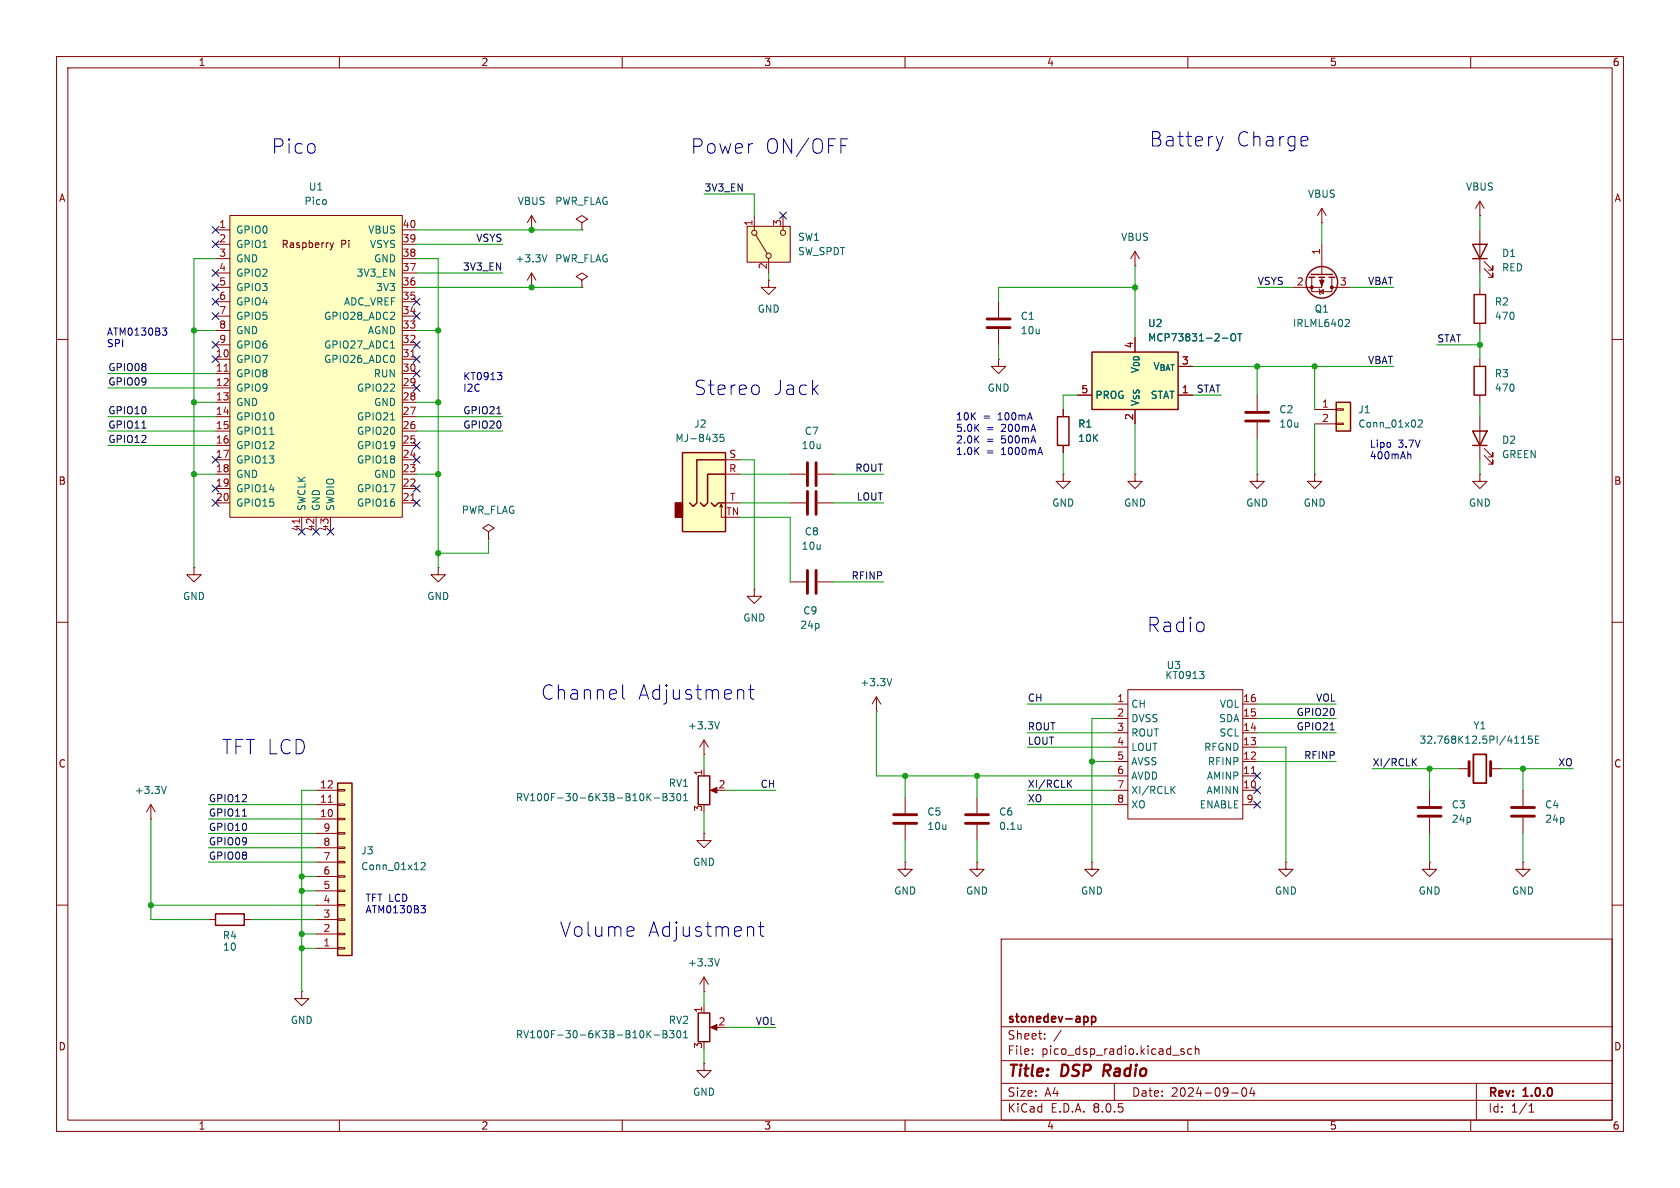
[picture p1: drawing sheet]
<svg xmlns="http://www.w3.org/2000/svg" width="297mm" height="210mm" viewBox="0 0 297 210" stroke-linecap="round" stroke-linejoin="round" font-family="sans-serif">
<g fill="none" stroke="#840000" stroke-width=".18">
<path d="M10 10h277v190h-277zM12 12h273v186h-273zM60 10v2M110 10v2M160 10v2M210 10v2M260 10v2M10 60h2M285 60h2M10 110h2M285 110h2M10 160h2"/>
<path d="M285 160h2M177 166h108v32h-108zM60 198v2M110 198v2M160 198v2M177 194.5h108M177 191.5h108M177 187.5h108M177 181.5h108M182.5 186.3v.1M182.5 185.5v.1M184.7 183.6v.1"/>
<path d="M184.7 182.8v.1M187.6 182.1l-1.3 2M197 191.5v3M209.3 185.5l-.3-.1-.3 .2 .1 .2 .5 .2v.3h-.6M210 198v2M210.7 185.5l-.5-.1-.2 .3v.4l.1 .2h.6M211.3 185.5l.2-.1 .4 .1 .1 .9M211.3 184.9v1.5M217.7 193.2h1.2M219.7 192.4l.2-.1a.81 .81 0 0 1 .6 .6 .81 .81 0 0 1-.3 .8l-.2 .1a.81 .81 0 0 1-.3-1.4zM221.3 192.2l-.3 1.1h.9M221.7 192.8v1"/>
<path d="M260 198v2M261 191.5v6.5M270.3 196.6h.9M270.3 195.5l.4-.4v1.5"/>
</g>
<path d="M195.3 188.2l-.3 2" fill="none" stroke="#840000" stroke-width=".4"/>
<path d="M192.2 179.8l.1 .2v.4l-.1 .2M193 179.7v1.5M193 179.8l.4-.1 .3 .3v.4l-.1 .2h-.6" fill="none" stroke="#840000" stroke-width=".3"/>
<path d="M132.1 40h7.6v6.4h-7.6z" fill="#ffffc2"/>
<g fill="none" stroke="#840000" stroke-width=".18">
<path d="M133.3 38.1v2.5M138.4 38.1v2.5M132.1 40h7.6v6.4h-7.6zM133.6 41.5l2 3.3M135.9 49.5v1.3h1.3l-1.3 1.3-1.3-1.3h1.3M135.9 49.5h.1M135.9 45.7v2.6M139.7 88.9h2.8M144.5 88.9h2.8M133.3 104.1v1.3h1.3l-1.3 1.3-1.2-1.3h1.2M133.3 104.1h.1M139.7 102.9h2.8"/>
<path d="M144.5 102.9h2.8M196.8 139.7h2.6M196.8 137.2h2.6M196.8 134.6h2.6M196.8 132.1h2.6M196.8 129.5h2.6M196.8 127h2.6M196.8 124.5h2.6M199.4 121.9h20.3v22.9h-20.3zM219.7 139.7h2.5M219.7 137.2h2.5M219.7 134.6h2.5"/>
<path d="M219.7 132.1h2.5M219.7 129.5h2.5M219.7 127h2.5M219.7 124.5h2.5M196.8 142.2h2.6M219.7 142.2h2.5"/>
<circle cx="133.3" cy="41.1" r=".46"/>
<circle cx="135.9" cy="45.2" r=".46"/>
<circle cx="138.4" cy="41.1" r=".46"/>
</g>
<path d="M142.7 86.9v4M144.3 86.9v4M142.7 100.8v4.1M144.3 100.8v4.1" fill="none" stroke="#840000" stroke-width=".51"/>
<path d="M221.2 136.7h.7" fill="none" stroke="#a90000" stroke-width=".18"/>
<path d="M212.1 118.7h.7l-.4 .5M212.6 119.2l.2 .2v.3l-.2 .3M207.2 139.6l.5 .7M207.7 139l-.7 .7" fill="none" stroke="#006464" stroke-width=".18"/>
<path d="M120.6 80h7.7v14h-7.7z" fill="#ffffc2"/>
<path d="M119.4 88.9h1.2v2.5h-1.2z" fill="#840000" stroke="#840000" stroke-width=".25"/>
<g fill="none" stroke="#840000" stroke-width=".18">
<path d="M94 38.1v2.5M94 38.1l-.8 1.3M94 38.1l.7 1.3M102.9 39.4l1-.7-1-.6-1 .6 1 .7v1.2M94 50.8h.1M94 40.6h.1M94 48.3l-.8 1.2M94 48.3v2.5M94 48.3l.7 1.2M102.9 40.6h.1M102.9 49.5l1-.6-1-.6-1 .6 1 .6v1.3M102.9 50.8h.1"/>
<path d="M86.4 94l1-.7-1-.6-1.1 .6 1.1 .7v1.3M86.4 95.3h.1M127.3 89.7l.2-.5v2.2h.8M127.5 89.2l.3 .5M128.3 83.8h2.5M128.3 81.3h2.5M128.3 88.9h2.5M139.7 83.8h2.8M144.5 83.8h2.8M124.5 133.4h.1M124.5 130.8v2.6M124.5 135.9v1.3"/>
<path d="M124.5 130.8l-.8 1.3M124.5 130.8l.7 1.3M126 139.7h1M124.5 147.3v1.3h1.2l-1.2 1.3-1.3-1.3h1.3M124.5 147.3h.1M160 152.4v1.3h1.3l-1.3 1.2-1.3-1.2h1.3M160 152.4h.1M160 141v2.8M160 145.8v2.8M36.8 162.6h1.3M43.2 162.6h1.2M53.3 175.3v1.2h1.3l-1.3 1.3-1.2-1.3h1.2"/>
<path d="M53.3 175.3h.1M124.5 175.3h.1M124.5 172.7v2.6M124.5 177.8v1.3M124.5 172.7l-.8 1.3M124.5 172.7l.7 1.3M126 181.6h1"/>
</g>
<path d="M120.6 80h7.7v14h-7.7zM125.7 88.9l.7 .6 .6-.6h1.3M128.3 83.8h-3.2v5.1l-.6 .6-.7-.6M128.3 81.3h-5.1v7.6l-.6 .6-.7-.6M123.4 137.2h2.1v5h-2.1zM38.1 161.5h5.1v2.1h-5.1zM123.4 179.1h2.1v5.1h-2.1z" fill="none" stroke="#840000" stroke-width=".25"/>
<g fill="none" stroke="#006464" stroke-width=".18">
<path d="M96.7 45l-.4 1.3M126 76.8h.8l-.4 .5M126.7 77.4v.5M127.9 76.8h-.6v.6l.2-.1h.4l.1 .2-.1 .4-.1 .1-.5-.1M127.2 127.6l-.4 1.2M114.6 140.8l.5 .7M115.1 140.3l-.7 .7M115.6 141.1h1M117.2 140.3h.4l.3 .2-.3 .4 .3 .1v.3l-.2 .2h-.5zM117.2 140.9h.4M118.4 140.3h.7l-.4 .5 .4 .1v.5l-.2 .1-.5-.1M119.8 140.4l.1-.1a.68 .68 0 0 1 .5 .6 .68 .68 0 0 1-.5 .6l-.1-.1-.2-.3z"/>
<path d="M120.8 141.5h.8M120.8 140.6l.4-.3v1.2M127.2 169.5l-.4 1.3M114.6 182.7l.5 .8M115.1 182.2l-.7 .7M115.6 183h1M117.2 182.2h.4l.3 .2-.3 .4 .3 .1v.3l-.2 .3h-.5zM117.2 182.8h.4M118.4 182.2h.7l-.4 .5 .4 .1v.5l-.2 .2-.5-.2M119.8 182.3l.1-.1a.68 .68 0 0 1 .5 .6 .68 .68 0 0 1-.5 .7l-.1-.2-.2-.3zM120.8 182.6l.4-.4v1.3M120.8 183.5h.8"/>
</g>
<path d="M142.7 81.8v4.1M144.3 81.8v4.1M158 145.5h4.1M158 144h4.1" fill="none" stroke="#840000" stroke-width=".51"/>
<g fill="#840000" stroke="#840000" stroke-width=".18">
<path d="M125.6 139.7l1.1-.5v1z"/>
<path d="M125.6 181.6l1.1-.5v1z"/>
</g>
<path d="M59.7 138.4h2.5v30.5h-2.5z" fill="#ffffc2"/>
<g fill="none" stroke="#840000" stroke-width=".18">
<path d="M34.3 100.3v1.3h1.3l-1.3 1.3-1.3-1.3h1.3M34.3 100.3h.1M77.5 100.3v1.3h1.2l-1.2 1.3-1.3-1.3h1.3M77.5 100.3h.1M55.9 139.7h3.8M59.7 139.6h1.3v.2h-1.3zM26.7 144.8h.1M26.7 142.2l-.8 1.3M26.7 142.2v2.6M26.7 142.2l.7 1.3M55.9 144.8h3.8M55.9 142.2h3.8"/>
<path d="M55.9 157.5h3.8M55.9 154.9h3.8M55.9 152.4h3.8M55.9 149.9h3.8M55.9 147.3h3.8M59.7 142.1h1.3v.3h-1.3zM59.7 144.7h1.3v.2h-1.3zM59.7 147.2h1.3v.2h-1.3zM59.7 149.7h1.3v.3h-1.3zM59.7 152.3h1.3v.2h-1.3zM59.7 154.8h1.3v.3h-1.3zM59.7 157.4h1.3v.2h-1.3z"/>
<path d="M59.7 159.9h1.3v.2h-1.3zM172.7 152.4v1.3h1.3l-1.3 1.2-1.3-1.2h1.3M172.7 152.4h.1M172.7 141v2.8M172.7 145.8v2.8M193 152.4v1.3h1.3l-1.3 1.2-1.2-1.2h1.2M193 152.4h.1M55.9 167.6h3.8M55.9 165.1h3.8M55.9 162.6h3.8M55.9 160h3.8M59.7 162.4h1.3v.3h-1.3z"/>
<path d="M59.7 165h1.3v.2h-1.3zM59.7 167.5h1.3v.3h-1.3z"/>
</g>
<path d="M59.7 138.4h2.5v30.5h-2.5z" fill="none" stroke="#840000" stroke-width=".25"/>
<path d="M58 141.8h.8" fill="none" stroke="#a90000" stroke-width=".18"/>
<path d="M29.4 139l-.4 1.3M74.4 152.6l.5-.1 .3 .3-.8 .9h.8M180.5 145.8v.8M180.5 146.5v.1" fill="none" stroke="#006464" stroke-width=".18"/>
<path d="M170.7 145.5h4.1M170.7 144h4.1" fill="none" stroke="#840000" stroke-width=".51"/>
<path d="M40.6 38.1h30.5v53.3h-30.5z" fill="#ffffc2"/>
<g fill="none" stroke="#840000" stroke-width=".18">
<path d="M40.6 38.1h30.5v53.3h-30.5zM38.1 40.6h2.5M38.1 43.2h2.5M38.1 45.7h2.5M38.1 58.4h2.5M38.1 55.9h2.5M38.1 53.3h2.5M38.1 50.8h2.5M38.1 48.3h2.5M58.4 42.9l.3 .9M58.7 43.8l-.3 .4M59 42.9l-.3 .9"/>
<path d="M71.1 40.6h2.6M71.1 43.2h2.6M71.1 45.7h2.6M71.1 58.4h2.6M71.1 55.9h2.6M71.1 53.3h2.6M71.1 50.8h2.6M71.1 48.3h2.6M38.1 63.5h2.5M38.1 66h2.5M38.1 68.6h2.5M38.1 71.1h2.5"/>
<path d="M38.1 73.7h2.5M38.1 76.2h2.5M38.1 78.7h2.5M38.1 61h2.5M71.1 63.5h2.6M71.1 66h2.6M71.1 68.6h2.6M71.1 71.1h2.6M71.1 73.7h2.6M71.1 76.2h2.6M71.1 78.7h2.6M71.1 61h2.6"/>
<path d="M38.1 81.3h2.5M38.1 83.8h2.5M38.1 86.4h2.5M38.1 88.9h2.5M53.3 91.4v2.6M55.9 91.4v2.6M58.4 91.4v2.6M71.1 81.3h2.6M71.1 83.8h2.6M71.1 86.4h2.6M71.1 88.9h2.6"/>
</g>
<path d="M39.6 65.6h.7M72.6 63.1h.8M52.9 91.7v.8M72.6 88.5h.8" fill="none" stroke="#a90000" stroke-width=".18"/>
<path d="M47.7 76.8h.7M69 74.2h.8M69 61.5h.8" fill="none" stroke="#006464" stroke-width=".18"/>
<path d="M193 62.2h15.3v10.2h-15.3z" fill="#ffffc2"/>
<g fill="none" stroke="#840000" stroke-width=".25">
<path d="M231.4 49h1M231.8 48.5h3.8M233.2 49h1M234.9 49h1.1M260.3 43.2h2.6l-1.3 2.5zM260.3 45.7h2.6M260.6 52.1h2v5.1h-2zM186.9 73.7h2.1v5h-2.1zM193 62.2h15.3v10.2h-15.3zM260.3 76.2h2.6l-1.3 2.5zM260.3 78.7h2.6M260.6 64.8h2v5.1h-2z"/>
<circle cx="233.7" cy="49.9" r="2.79"/>
</g>
<g fill="none" stroke="#840000" stroke-width=".18">
<path d="M261.6 38.1h.1M261.6 35.6v2.5M261.6 35.6l-.7 1.2M261.6 35.6l.8 1.2M176.5 53.3v2.8M176.5 58.2v2.8M231.9 49v2.6h3.6v-2.6M233.2 51.1l.1 .1v.7l.1 .2M233.3 51.6l.6-.4v.7zM233.7 49v1.8h-5.1M233.7 43.2v5.3M235.5 50.8h3.3"/>
<path d="M261.6 40.6v7.7M261.6 50.8v1.3M261.6 57.2v1.2M262.4 47.5l1.5 1.5v-.7v.7h-.8M262.4 46.2l1.5 1.6v-.8v.8h-.8M176.5 63.5v1.3h1.3l-1.3 1.2-1.2-1.2h1.2M176.5 63.5h.1M188 72.4v1.3M188 78.7v1.3M190.5 69.9h2.5M200.7 72.4v2.5M208.3 69.9h2.5"/>
<path d="M261.6 63.5v1.3M261.6 69.9v1.2M261.6 73.7v7.6M262.4 79.2l1.5 1.6v-.8v.8h-.8M188 83.8v1.3h1.2l-1.2 1.3-1.3-1.3h1.3M188 83.8h.1M200.7 83.8v1.3h1.2l-1.2 1.3-1.3-1.3h1.3M200.7 83.8h.1M222.2 83.8v1.3h1.3l-1.3 1.3-1.2-1.3h1.2M222.2 83.8h.1M232.4 83.8v1.3h1.3l-1.3 1.3-1.3-1.3h1.3M232.4 83.8h.1"/>
<path d="M261.6 83.8v1.3h1.3l-1.3 1.3-1.3-1.3h1.3M261.6 83.8h.1M262.4 80.5l1.5 1.5v-.7v.7h-.8M154.9 125.7h.1M154.9 123.2l-.7 1.3M154.9 123.2v2.5M154.9 123.2l.8 1.3M252.7 139.7v2.8M257.8 135.9h1.9M263.5 135.9h1.9M269.2 139.7v2.8M227.3 152.4v1.3h1.3l-1.3 1.2-1.2-1.2h1.2"/>
<path d="M227.3 152.4h.1M252.7 152.4v1.3h1.3l-1.3 1.2-1.2-1.2h1.2M252.7 152.4h.1M252.7 144.5v2.8M269.2 152.4v1.3h1.3l-1.3 1.2-1.2-1.2h1.2M269.2 152.4h.1M269.2 144.5v2.8M124.5 188v1.2h1.2l-1.2 1.3-1.3-1.3h1.3M124.5 188h.1"/>
</g>
<path d="M216.1 59.8h1M217.7 59.2l.2-.2a.43 .43 0 0 1 .5 .4v.4a.42 .42 0 0 1-.4 .5 .42 .42 0 0 1-.4-.5zM218.8 59h.7M219.2 59v1.3M238 56.5h.4l.1 .3-.7 .9h.7M157.7 120l-.5 1.2M269 131.4h.7M269 130.5l.3-.4v1.3M270.8 130.1h-.6v.6l.2-.1 .4 .1 .1 .1-.1 .5-.1 .1-.5-.1M271.4 130.7h.5M272.1 130.1h-.7v1.3h.7" fill="none" stroke="#006464" stroke-width=".18"/>
<path d="M174.5 57.9h4.1M174.5 56.4h4.1M259.7 134.6v2.6M263.5 134.6v2.6M250.7 144.3h4.1M250.7 142.7h4.1M267.2 144.3h4.1M267.2 142.7h4.1" fill="none" stroke="#840000" stroke-width=".51"/>
<path d="M260.5 133.4h2.3v5h-2.3z" fill="none" stroke="#840000" stroke-width=".3"/>
<g fill="#840000" stroke="#840000" stroke-width=".18">
<path d="M233.3 49.5h.8l-.4 1z"/>
<circle cx="231.9" cy="50.8" r=".25"/>
<circle cx="235.5" cy="50.8" r=".25"/>
</g>
<path d="M236.2 71.1h2.6v5.1h-2.6z" fill="#ffffc2"/>
<g fill="none" stroke="#840000" stroke-width=".18">
<path d="M233.7 39.4h.1M233.7 36.8l-.8 1.3M233.7 36.8v2.6M233.7 36.8l.7 1.3M200.7 47h.1M200.7 44.5l-.8 1.2M200.7 44.5v2.5M200.7 44.5l.7 1.2M188 72.4v1.3M188 78.7v1.3M190.5 69.9h2.5M200.7 72.4v2.5"/>
<path d="M208.3 69.9h2.5M222.2 69.9v2.7M222.2 74.7v2.8M232.4 72.4h3.8M232.4 74.9h3.8M236.2 74.8h1.3v.3h-1.3zM236.2 72.3h1.3v.2h-1.3z"/>
</g>
<path d="M236.2 71.1h2.6v5.1h-2.6z" fill="none" stroke="#840000" stroke-width=".25"/>
<path d="M216.1 59.8h1M217.7 59.2l.2-.2a.43 .43 0 0 1 .5 .4v.4a.42 .42 0 0 1-.4 .5 .42 .42 0 0 1-.4-.5zM218.8 59h.7M219.2 59v1.3M250.7 74.4l.5-.2 .3 .4-.8 .9h.8" fill="none" stroke="#006464" stroke-width=".18"/>
<path d="M220.2 74.4h4.1M220.2 72.9h4.1" fill="none" stroke="#840000" stroke-width=".51"/>
<path d="M25.1 75.7h.7M87.8 73.1h.8M188.9 138.5l.6 .7M189.5 137.9l-.8 .7M235.2 129h.7M249.9 134.7l.5 .7M250.4 134.1l-.7 .7M42.9 144.3h.7" fill="none" stroke="#0f0f0f" stroke-width=".18"/>
<g fill="none" stroke="#0000c2" stroke-width=".18">
<path d="M148.7 24.5h1.2M215 24.1l.6 1.7M215.6 25.8l-.2 .6M216.2 24.1l-.6 1.7M231.1 24.2l.1 .5-1.2 .3M28.7 58h.8l-.4 .5 .3 .1 .1 .4-.3 .3h-.3M87.9 65.9h.8l-.4 .4M88.5 66.3l.2 .3v.3l-.2 .2M134.1 68.3l.1 .2v.8l-.1 .2M183.9 79.1l.4 1.3M249.1 80.3l.3 .1v.7M110.1 121.1v2.1l.3 .4"/>
<path d="M132.3 121.9h1M132.7 121.1v2.1l.1 .3 .5 .1M74.4 160.1h.8l-.4 .5 .3 .1 .1 .4-.2 .3h-.4M112 163.9l.1 .5-1.2 .3M134.1 163.8h1M134.5 163v2.1l.1 .3 .5 .1"/>
</g>
<g fill="none" stroke="#009600" stroke-width=".18">
<path d="M124.5 34.3h8.8v3.8M233.7 39.4v3.8M261.6 38.1v2.5M34.3 58.4h3.8M38.1 45.7h-3.8v54.6M73.7 50.8h29.2M73.7 48.3h15.2M73.7 43.2h15.2M73.7 40.6h29.2M73.7 45.7h3.8v54.6M73.7 58.4h3.8M135.9 48.3v1.2"/>
<path d="M200.7 47v12.7M200.7 50.8h-24.2v2.5M222.2 50.8h6.4M238.8 50.8h7.6M261.6 48.3v2.5M261.6 58.4v5.1M19 73.7h19.1M19 76.2h19.1M19 68.6h19.1M19 78.7h19.1M19 66h19.1M34.3 71.1h3.8"/>
<path d="M73.7 71.1h3.8M73.7 73.7h15.2M73.7 76.2h15.2M176.5 61v2.5M190.5 69.9h-2.5v2.5M200.7 74.9v8.9M210.8 69.9h5.1M210.8 64.8h35.6M222.2 64.8v5.1M222.2 77.5v6.3M232.4 64.8v7.6M232.4 74.9v8.9"/>
<path d="M254 61h7.6M261.6 71.1v2.6M34.3 83.8h3.8M73.7 83.8h3.8M86.4 95.3v2.5h-8.9M130.8 83.8h8.9M130.8 91.4h8.9v11.5M130.8 81.3h2.5v22.8M130.8 88.9h8.9M147.3 83.8h8.9M147.3 88.9h8.9M188 80v3.8"/>
<path d="M261.6 81.3v2.5M147.3 102.9h8.9M55.9 139.7h-2.6v35.6M124.5 133.4v2.5M128.3 139.7h8.9M154.9 125.7v11.5h41.9M160 137.2v3.8M172.7 137.2v3.8M181.6 139.7h15.2M181.6 124.5h15.2M181.6 129.5h15.2M181.6 132.1h15.2"/>
<path d="M193 134.6h3.8M196.8 127h-3.8v25.4M222.2 132.1h5.1v20.3M222.2 134.6h14M222.2 124.5h14M222.2 127h14M222.2 129.5h14M242.6 135.9h15.2M252.7 135.9v3.8M265.4 135.9h12.7M269.2 135.9v3.8M26.7 144.8v17.8h10.1"/>
<path d="M36.8 144.8h19.1M36.8 142.2h19.1M36.8 152.4h19.1M36.8 149.9h19.1M36.8 147.3h19.1M53.3 154.9h2.6M53.3 157.5h2.6M124.5 143.5v3.8M160 148.6v3.8M172.7 148.6v3.8M181.6 142.2h15.2M252.7 147.3v5.1"/>
<path d="M269.2 147.3v5.1M26.7 160h29.2M44.4 162.6h11.5M53.3 167.6h2.6M53.3 165.1h2.6M124.5 175.3v2.5M124.5 185.4v2.6M128.3 181.6h8.9"/>
</g>
<g fill="none" stroke="#000084" stroke-width=".18">
<path d="M137.8 37.5l1.2 1.2M139 37.5l-1.2 1.2M37.5 55.3l1.2 1.2M37.5 52.7l1.2 1.2M37.5 42.6l1.2 1.2M37.5 50.2l1.2 1.2M37.5 40l1.2 1.2M37.5 47.7l1.2 1.2M38.7 55.3l-1.2 1.2M38.7 52.7l-1.2 1.2M38.7 42.6l-1.2 1.2M38.7 50.2l-1.2 1.2"/>
<path d="M38.7 40l-1.2 1.2M38.7 47.7l-1.2 1.2M73.1 55.3l1.2 1.2M73.1 52.7l1.2 1.2M74.3 52.7l-1.2 1.2M74.3 55.3l-1.2 1.2M37.5 60.4l1.2 1.2M37.5 62.9l1.2 1.2M38.7 60.4l-1.2 1.2M38.7 62.9l-1.2 1.2M73.1 65.4l1.2 1.2M73.1 78.1l1.2 1.2"/>
<path d="M73.1 68l1.2 1.2M73.1 62.9l1.2 1.2M73.1 60.4l1.2 1.2M74.3 78.1l-1.2 1.2M74.3 65.4l-1.2 1.2M74.3 68l-1.2 1.2M74.3 62.9l-1.2 1.2M74.3 60.4l-1.2 1.2M37.5 80.7l1.2 1.2M37.5 85.8l1.2 1.2M37.5 88.3l1.2 1.2M38.7 80.7l-1.2 1.2"/>
<path d="M38.7 85.8l-1.2 1.2M38.7 88.3l-1.2 1.2M52.7 93.4l1.2 1.2M53.9 93.4l-1.2 1.2M55.3 93.4l1.2 1.2M56.5 93.4l-1.2 1.2M57.8 93.4l1.2 1.2M59 93.4l-1.2 1.2M73.1 80.7l1.2 1.2M73.1 85.8l1.2 1.2M73.1 88.3l1.2 1.2M74.3 80.7l-1.2 1.2"/>
<path d="M74.3 85.8l-1.2 1.2M74.3 88.3l-1.2 1.2M221.6 136.6l1.3 1.2M221.6 139.1l1.3 1.2M222.9 136.6l-1.3 1.2M222.9 139.1l-1.3 1.2M221.6 141.6l1.3 1.2M222.9 141.6l-1.3 1.2"/>
</g>
<g fill="#009600" stroke="#009600" stroke-width=".18">
<circle cx="193" cy="134.6" r=".46"/>
<circle cx="172.7" cy="137.2" r=".46"/>
<circle cx="160" cy="137.2" r=".46"/>
<circle cx="261.6" cy="61" r=".46"/>
<circle cx="222.2" cy="64.8" r=".46"/>
<circle cx="232.4" cy="64.8" r=".46"/>
<circle cx="252.7" cy="135.9" r=".46"/>
<circle cx="269.2" cy="135.9" r=".46"/>
<circle cx="200.7" cy="50.8" r=".46"/>
<circle cx="94" cy="50.8" r=".46"/>
<circle cx="77.5" cy="58.4" r=".46"/>
<circle cx="53.3" cy="154.9" r=".46"/>
<circle cx="77.5" cy="97.8" r=".46"/>
<circle cx="34.3" cy="83.8" r=".46"/>
<circle cx="34.3" cy="71.1" r=".46"/>
<circle cx="34.3" cy="58.4" r=".46"/>
<circle cx="26.7" cy="160" r=".46"/>
<circle cx="53.3" cy="167.6" r=".46"/>
<circle cx="53.3" cy="157.5" r=".46"/>
<circle cx="53.3" cy="165.1" r=".46"/>
<circle cx="94" cy="40.6" r=".46"/>
<circle cx="77.5" cy="71.1" r=".46"/>
<circle cx="77.5" cy="83.8" r=".46"/>
</g>
<g font-size="3.5" fill="#0000c2">
<text x="48" y="27.4">Pico</text>
<text x="122.1" y="27.4">Power</text>
<text x="135.2" y="27.4">ON/OFF</text>
<text x="203.2" y="26.1">Battery</text>
<text x="218.5" y="26.1">Charge</text>
<text x="122.6" y="70.1">Stereo</text>
<text x="136.6" y="70.1">Jack</text>
<text x="202.7" y="112">Radio</text>
<text x="95.6" y="123.9">Channel</text>
<text x="112.7" y="123.9">Adjustment</text>
<text x="39.2" y="133.6">TFT LCD</text>
<text x="98.9" y="165.8">Volume</text>
<text x="114.5" y="165.8">Adjustment</text>
</g>
<g font-size="2.8" fill="#840000">
<text x="178" y="190.9">Title:</text>
<text x="187.7" y="190.9">DSP</text>
<text x="195.9" y="190.9">Radio</text>
</g>
<g font-size="2.1" fill="#840000">
<text x="178" y="184">Sheet:</text>
<text x="178" y="181.2">stonedev-app</text>
<text x="178" y="186.7">File:</text>
<text x="184.1" y="186.7">pico_dsp_radio.kicad_sch</text>
<text x="178" y="196.9">KiCad</text>
<text x="178" y="194.1">Size:</text>
<text x="184.7" y="194.1">A4</text>
<text x="185.7" y="196.9">E.D.A.</text>
<text x="193.3" y="196.9">8.0.5</text>
<text x="200" y="194.1">Date:</text>
<text x="207" y="194.1">2024-09-04</text>
<text x="263" y="194.3">Rev:</text>
<text x="263" y="196.9">Id:</text>
<text x="267.1" y="196.9">1/1</text>
<text x="269.4" y="194.3">1.0.0</text>
</g>
<g font-size="1.8" fill="#840000">
<text x="35" y="11.9">1</text>
<text x="85" y="11.9">2</text>
<text x="135" y="11.9">3</text>
<text x="185" y="11.9">4</text>
<text x="235" y="11.9">5</text>
<text x="285" y="11.9">6</text>
<text x="10.3" y="35.9">A</text>
<text x="285.3" y="35.9">A</text>
<text x="49.7" y="44.1">Raspberry</text>
<text x="60.2" y="44.1">Pi</text>
<text x="10.3" y="85.9">B</text>
<text x="285.3" y="85.9">B</text>
<text x="10.3" y="135.9">C</text>
<text x="285.3" y="135.9">C</text>
<text x="10.3" y="185.9">D</text>
<text x="285.3" y="185.9">D</text>
<text x="35" y="199.9">1</text>
<text x="85" y="199.9">2</text>
<text x="135" y="199.9">3</text>
<text x="185" y="199.9">4</text>
<text x="235" y="199.9">5</text>
<text x="285" y="199.9">6</text>
</g>
<g font-size="1.8" fill="#006464">
<text x="54.5" y="33.9">U1</text>
<text x="231.1" y="35.2">VBUS</text>
<text x="259.1" y="33.9">VBUS</text>
<text x="41.7" y="41.5">GPIO0</text>
<text x="53.7" y="36.4">Pico</text>
<text x="65" y="41.5">VBUS</text>
<text x="91.4" y="36.4">VBUS</text>
<text x="98.1" y="36.4">PWR_FLAG</text>
<text x="41.7" y="44">GPIO1</text>
<text x="41.7" y="46.6">GND</text>
<text x="65.3" y="44">VSYS</text>
<text x="66" y="46.6">GND</text>
<text x="91" y="46.6">+3.3V</text>
<text x="98.1" y="46.6">PWR_FLAG</text>
<text x="141" y="42.8">SW1</text>
<text x="141" y="45.3">SW_SPDT</text>
<text x="198.1" y="42.8">VBUS</text>
<text x="265.4" y="45.6">D1</text>
<text x="41.7" y="49.1">GPIO2</text>
<text x="41.7" y="51.7">GPIO3</text>
<text x="62.9" y="49.1">3V3_EN</text>
<text x="66.4" y="51.7">3V3</text>
<text x="265.4" y="48.2">RED</text>
<text x="41.7" y="54.2">GPIO4</text>
<text x="41.7" y="56.7">GPIO5</text>
<text x="41.7" y="59.3">GND</text>
<text x="57.2" y="56.7">GPIO28_ADC2</text>
<text x="60.7" y="54.2">ADC_VREF</text>
<text x="64.9" y="59.3">AGND</text>
<text x="133.9" y="55.5">GND</text>
<text x="180.3" y="56.7">C1</text>
<text x="180.3" y="59.3">10u</text>
<text x="202.9" y="58">U2</text>
<text x="228.5" y="58">IRLML6402</text>
<text x="232.3" y="55.5">Q1</text>
<text x="264.2" y="54.2">R2</text>
<text x="264.2" y="56.7">470</text>
<text x="41.7" y="64.4">GPIO7</text>
<text x="41.7" y="61.8">GPIO6</text>
<text x="57.2" y="64.4">GPIO26_ADC0</text>
<text x="57.2" y="61.8">GPIO27_ADC1</text>
<text x="202.9" y="60.6">MCP73831-2-OT</text>
<text x="203.8" y="65.6">V_{BAT}</text>
<text x="41.7" y="66.9">GPIO8</text>
<text x="41.7" y="69.4">GPIO9</text>
<text x="41.7" y="72">GND</text>
<text x="63" y="69.4">GPIO22</text>
<text x="66" y="66.9">RUN</text>
<text x="66" y="72">GND</text>
<text x="174.5" y="69.4">GND</text>
<text x="193.5" y="70.7">PROG</text>
<text x="201.5" y="71.9" transform="rotate(-90 201.5 71.9)">V_{SS}V_{DD}</text>
<text x="203.3" y="70.7">STAT</text>
<text x="264.2" y="66.9">R3</text>
<text x="264.2" y="69.4">470</text>
<text x="41.7" y="74.5">GPIO10</text>
<text x="41.7" y="77.1">GPIO11</text>
<text x="63" y="77.1">GPIO20</text>
<text x="63" y="74.5">GPIO21</text>
<text x="122.6" y="75.8">J2</text>
<text x="142.2" y="77.1">C7</text>
<text x="190.5" y="75.8">R1</text>
<text x="226.1" y="73.3">C2</text>
<text x="226.1" y="75.8">10u</text>
<text x="240" y="73.3">J1</text>
<text x="240" y="75.8">Conn_01x02</text>
<text x="41.7" y="79.6">GPIO12</text>
<text x="41.7" y="82.1">GPIO13</text>
<text x="63" y="82.1">GPIO18</text>
<text x="63" y="79.6">GPIO19</text>
<text x="119.3" y="78.3">MJ-8435</text>
<text x="141.6" y="79.6">10u</text>
<text x="190.5" y="78.3">10K</text>
<text x="265.4" y="78.7">D2</text>
<text x="265.4" y="81.2">GREEN</text>
<text x="41.7" y="84.7">GND</text>
<text x="41.7" y="87.2">GPIO14</text>
<text x="41.7" y="89.8">GPIO15</text>
<text x="63" y="89.8">GPIO16</text>
<text x="63" y="87.2">GPIO17</text>
<text x="66" y="84.7">GND</text>
<text x="185.9" y="89.8">GND</text>
<text x="198.6" y="89.8">GND</text>
<text x="220.2" y="89.8">GND</text>
<text x="230.4" y="89.8">GND</text>
<text x="259.6" y="89.8">GND</text>
<text x="54.2" y="90.4" transform="rotate(-90 54.2 90.4)">SWCLK</text>
<text x="56.7" y="90.4" transform="rotate(-90 56.7 90.4)">GND</text>
<text x="59.3" y="90.4" transform="rotate(-90 59.3 90.4)">SWDIO</text>
<text x="81.5" y="91">PWR_FLAG</text>
<text x="142.2" y="94.8">C8</text>
<text x="141.6" y="97.4">10u</text>
<text x="32.3" y="106.3">GND</text>
<text x="75.4" y="106.3">GND</text>
<text x="131.3" y="110.1">GND</text>
<text x="141.4" y="111.4">24p</text>
<text x="141.9" y="108.8">C9</text>
<text x="206.1" y="118.5">U3</text>
<text x="152" y="121.5">+3.3V</text>
<text x="199.9" y="125.3">CH</text>
<text x="205.9" y="120.2">KT0913</text>
<text x="215.6" y="125.3">VOL</text>
<text x="121.5" y="129.1">+3.3V</text>
<text x="199.9" y="127.9">DVSS</text>
<text x="199.9" y="130.4">ROUT</text>
<text x="215.4" y="127.9">SDA</text>
<text x="215.5" y="130.4">SCL</text>
<text x="250.8" y="131.7">32.768K12.5PI/4115E</text>
<text x="260.4" y="129.1">Y1</text>
<text x="199.9" y="132.9">LOUT</text>
<text x="199.9" y="135.5">AVSS</text>
<text x="212.8" y="132.9">RFGND</text>
<text x="213.4" y="135.5">RFINP</text>
<text x="23.7" y="140.6">+3.3V</text>
<text x="91.1" y="141.8">RV100F-30-6K3B-B10K-B301</text>
<text x="118.1" y="139.3">RV1</text>
<text x="199.9" y="138">AVDD</text>
<text x="199.9" y="140.6">XI/RCLK</text>
<text x="199.9" y="143.1">XO</text>
<text x="212" y="143.1">ENABLE</text>
<text x="213.2" y="140.6">AMINN</text>
<text x="213.3" y="138">AMINP</text>
<text x="256.6" y="143.1">C3</text>
<text x="273.1" y="143.1">C4</text>
<text x="163.8" y="144.4">C5</text>
<text x="163.8" y="146.9">10u</text>
<text x="176.5" y="144.4">C6</text>
<text x="176.5" y="146.9">0.1u</text>
<text x="256.6" y="145.6">24p</text>
<text x="273.1" y="145.6">24p</text>
<text x="63.8" y="151.2">J3</text>
<text x="63.8" y="154">Conn_01x12</text>
<text x="122.4" y="153.3">GND</text>
<text x="158" y="158.3">GND</text>
<text x="170.7" y="158.3">GND</text>
<text x="191" y="158.3">GND</text>
<text x="225.3" y="158.3">GND</text>
<text x="250.7" y="158.3">GND</text>
<text x="267.2" y="158.3">GND</text>
<text x="39.3" y="166.2">R4</text>
<text x="39.3" y="168.2">10</text>
<text x="121.5" y="171">+3.3V</text>
<text x="51.3" y="181.2">GND</text>
<text x="91.1" y="183.7">RV100F-30-6K3B-B10K-B301</text>
<text x="118.1" y="181.2">RV2</text>
<text x="122.4" y="193.9">GND</text>
</g>
<g font-size="1.8" fill="#0f0f0f">
<text x="124.5" y="33.9">3V3_EN</text>
<text x="81.7" y="47.9">3V3_EN</text>
<text x="84.1" y="42.8">VSYS</text>
<text x="222.2" y="50.5">VSYS</text>
<text x="241.8" y="50.5">VBAT</text>
<text x="19" y="65.7">GPIO08</text>
<text x="241.8" y="64.4">VBAT</text>
<text x="254" y="60.6">STAT</text>
<text x="19" y="68.2">GPIO09</text>
<text x="211.5" y="69.5">STAT</text>
<text x="19" y="73.3">GPIO10</text>
<text x="19" y="75.9">GPIO11</text>
<text x="81.8" y="73.3">GPIO21</text>
<text x="81.8" y="75.9">GPIO20</text>
<text x="19" y="78.4">GPIO12</text>
<text x="151.1" y="83.5">ROUT</text>
<text x="151.4" y="88.6">LOUT</text>
<text x="150.4" y="102.5">RFINP</text>
<text x="181.6" y="124.1">CH</text>
<text x="232.6" y="124.1">VOL</text>
<text x="181.6" y="131.7">LOUT</text>
<text x="181.6" y="129.2">ROUT</text>
<text x="229.1" y="126.7">GPIO20</text>
<text x="229.1" y="129.2">GPIO21</text>
<text x="230.5" y="134.3">RFINP</text>
<text x="242.6" y="135.5">XI/RCLK</text>
<text x="275.4" y="135.5">XO</text>
<text x="36.8" y="141.9">GPIO12</text>
<text x="134.4" y="139.4">CH</text>
<text x="181.6" y="139.4">XI/RCLK</text>
<text x="181.6" y="141.9">XO</text>
<text x="36.8" y="149.5">GPIO09</text>
<text x="36.8" y="147">GPIO10</text>
<text x="36.8" y="144.4">GPIO11</text>
<text x="36.8" y="152.1">GPIO08</text>
<text x="133.5" y="181.3">VOL</text>
</g>
<g font-size="1.8" fill="#a90000">
<text x="38.7" y="40.4">1</text>
<text x="71.1" y="40.4">40</text>
<text x="133.1" y="40.1" transform="rotate(-90 133.1 40.1)">1</text>
<text x="138.2" y="40.1" transform="rotate(-90 138.2 40.1)">3</text>
<text x="38.7" y="42.9">2</text>
<text x="38.7" y="45.5">3</text>
<text x="71.1" y="45.5">38</text>
<text x="71.1" y="42.9">39</text>
<text x="135.6" y="47.7" transform="rotate(-90 135.6 47.7)">2</text>
<text x="233.4" y="45.2" transform="rotate(-90 233.4 45.2)">1</text>
<text x="38.7" y="48">4</text>
<text x="38.7" y="50.5">5</text>
<text x="38.7" y="53.1">6</text>
<text x="71.1" y="53.1">35</text>
<text x="71.1" y="50.5">36</text>
<text x="71.1" y="48">37</text>
<text x="229.2" y="50.5">2</text>
<text x="236.8" y="50.5">3</text>
<text x="38.7" y="55.6">7</text>
<text x="38.7" y="58.2">8</text>
<text x="71.1" y="58.2">33</text>
<text x="71.1" y="55.6">34</text>
<text x="38.1" y="63.2">10</text>
<text x="38.1" y="65.8">11</text>
<text x="38.7" y="60.7">9</text>
<text x="71.1" y="65.8">30</text>
<text x="71.1" y="63.2">31</text>
<text x="71.1" y="60.7">32</text>
<text x="200.4" y="61.7" transform="rotate(-90 200.4 61.7)">4</text>
<text x="208.8" y="64.5">3</text>
<text x="38.1" y="68.3">12</text>
<text x="38.1" y="70.9">13</text>
<text x="71.1" y="70.9">28</text>
<text x="71.1" y="68.3">29</text>
<text x="191.1" y="69.6">5</text>
<text x="208.8" y="69.6">1</text>
<text x="38.1" y="73.4">14</text>
<text x="38.1" y="75.9">15</text>
<text x="71.1" y="75.9">26</text>
<text x="71.1" y="73.4">27</text>
<text x="200.4" y="74.4" transform="rotate(-90 200.4 74.4)">2</text>
<text x="233.6" y="72.1">1</text>
<text x="233.6" y="74.7">2</text>
<text x="38.1" y="78.5">16</text>
<text x="38.1" y="81">17</text>
<text x="38.1" y="83.6">18</text>
<text x="71.1" y="83.6">23</text>
<text x="71.1" y="81">24</text>
<text x="71.1" y="78.5">25</text>
<text x="128.8" y="83.6">R</text>
<text x="128.8" y="81">S</text>
<text x="38.1" y="86.1">19</text>
<text x="38.1" y="88.6">20</text>
<text x="71.1" y="88.6">21</text>
<text x="71.1" y="86.1">22</text>
<text x="129" y="88.6">T</text>
<text x="53.1" y="94" transform="rotate(-90 53.1 94)">41</text>
<text x="55.6" y="94" transform="rotate(-90 55.6 94)">42</text>
<text x="58.2" y="94" transform="rotate(-90 58.2 94)">43</text>
<text x="128.3" y="91.2">TN</text>
<text x="197.4" y="124.2">1</text>
<text x="219.7" y="124.2">16</text>
<text x="197.4" y="126.7">2</text>
<text x="197.4" y="129.3">3</text>
<text x="197.4" y="131.8">4</text>
<text x="219.7" y="131.8">13</text>
<text x="219.7" y="129.3">14</text>
<text x="219.7" y="126.7">15</text>
<text x="124.2" y="137.2" transform="rotate(-90 124.2 137.2)">1</text>
<text x="197.4" y="134.4">5</text>
<text x="197.4" y="136.9">6</text>
<text x="219.7" y="136.9">11</text>
<text x="219.7" y="134.4">12</text>
<text x="56.5" y="142">11</text>
<text x="56.5" y="139.4">12</text>
<text x="124.2" y="143.6" transform="rotate(-90 124.2 143.6)">3</text>
<text x="126.9" y="139.4">2</text>
<text x="197.4" y="139.4">7</text>
<text x="197.4" y="142">8</text>
<text x="219.7" y="139.4">10</text>
<text x="220.3" y="142">9</text>
<text x="56.5" y="144.5">10</text>
<text x="57.1" y="149.6">8</text>
<text x="57.1" y="147.1">9</text>
<text x="57.1" y="154.7">6</text>
<text x="57.1" y="152.1">7</text>
<text x="57.1" y="159.8">4</text>
<text x="57.1" y="157.2">5</text>
<text x="57.1" y="167.4">1</text>
<text x="57.1" y="164.8">2</text>
<text x="57.1" y="162.3">3</text>
<text x="124.2" y="179.1" transform="rotate(-90 124.2 179.1)">1</text>
<text x="124.2" y="185.5" transform="rotate(-90 124.2 185.5)">3</text>
<text x="126.9" y="181.4">2</text>
</g>
<g font-size="1.8" fill="#0000c2">
<text x="18.8" y="59.5">ATM0130B3</text>
<text x="18.8" y="61.6">SPI</text>
<text x="81.8" y="67.4">KT0913</text>
<text x="81.8" y="69.5">I2C</text>
<text x="168.9" y="74.5">10K</text>
<text x="168.9" y="76.6">5.0K</text>
<text x="173.8" y="74.5">=</text>
<text x="174.4" y="76.6">=</text>
<text x="176.5" y="74.5">100mA</text>
<text x="177.1" y="76.6">200mA</text>
<text x="168.9" y="78.6">2.0K</text>
<text x="168.9" y="80.6">1.0K</text>
<text x="174.4" y="78.6">=</text>
<text x="174.4" y="80.6">=</text>
<text x="177.1" y="78.6">500mA</text>
<text x="177.1" y="80.6">1000mA</text>
<text x="242.1" y="79.3">Lipo</text>
<text x="242.1" y="81.4">400mAh</text>
<text x="247.2" y="79.3">3.7V</text>
<text x="64.5" y="159.6">TFT LCD</text>
<text x="64.5" y="161.7">ATM0130B3</text>
</g>
</svg>
